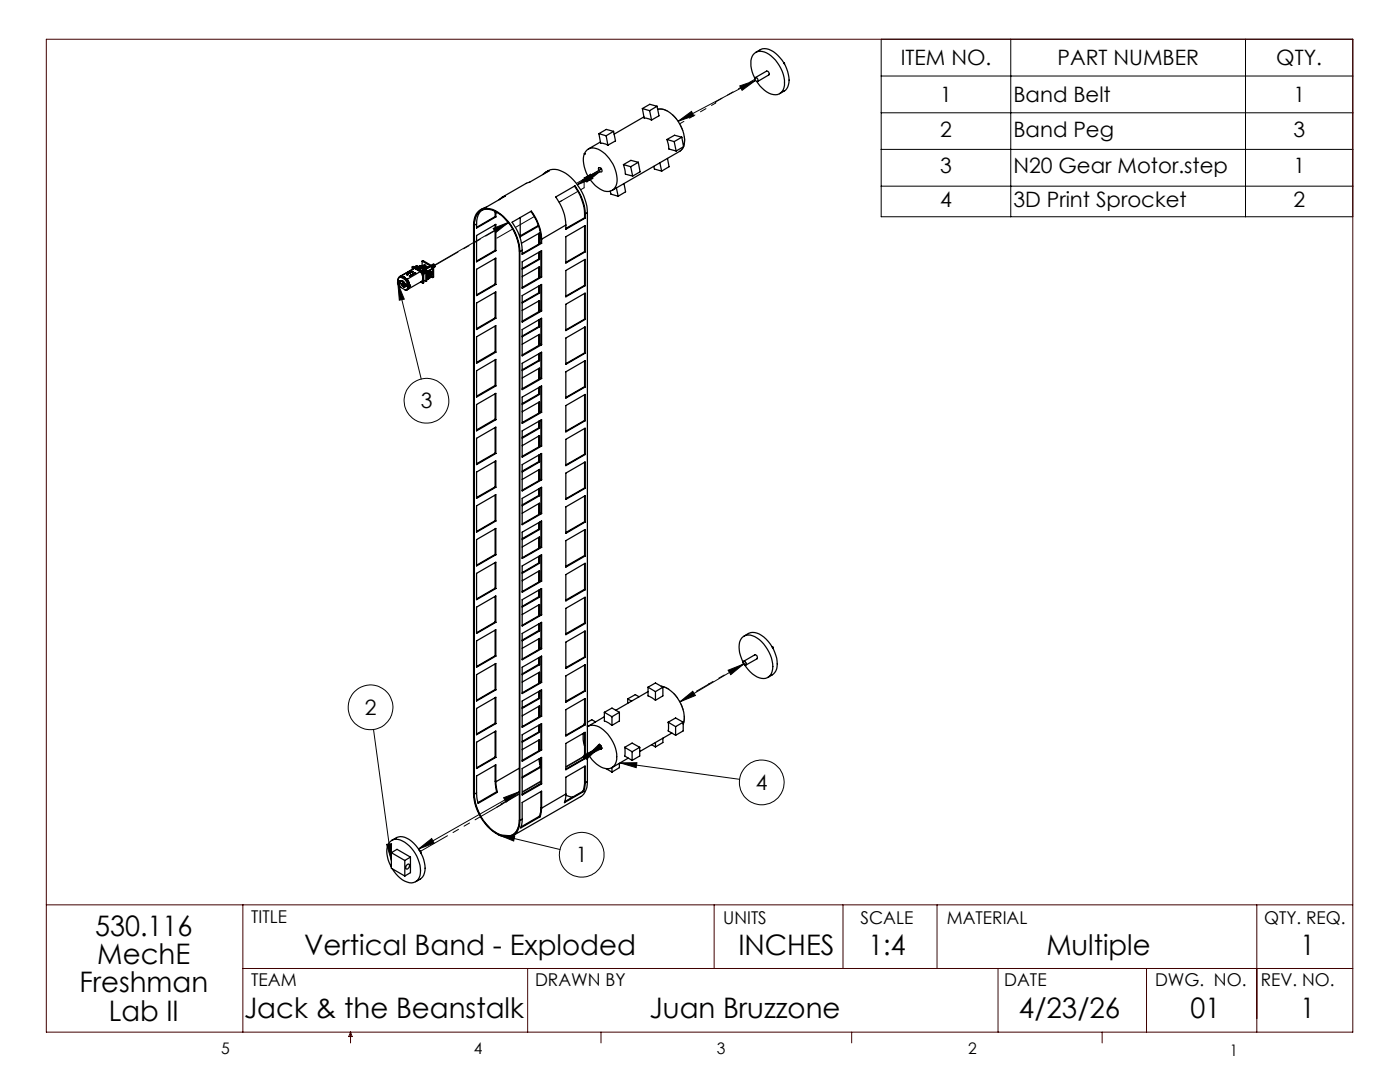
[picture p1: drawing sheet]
<svg xmlns="http://www.w3.org/2000/svg" width="279mm" height="216mm" viewBox="0 0 279 216" stroke-linecap="round" stroke-linejoin="round" font-family="sans-serif">
<g fill="none" stroke="#000" stroke-width=".25">
<path d="M150.7 15.6a4.8 4.8 0 0 1-.4-4.7 2.22 2.22 0 0 1 3.2-.1 7.1 7.1 0 0 1 3 6.7 1.92 1.92 0 0 1-3 1.1l-1.4-1-1.1-1.3M150.7 15.6a.41 .41 0 0 1 .5 .1 .41 .41 0 0 1-.1 .6l-.4-.3zM150.7 15.5l2.3-1.3a.51 .51 0 0 1 .4 .8l-2.2 1.3M150.8 10.4a2.95 2.95 0 0 1 4.4 .6 6.4 6.4 0 0 1 2 6.4 2.54 2.54 0 0 1-1.6 1.3M156.4 12.5l.2 .1M156.6 12.6l-.1 .1M156.6 12.6v.2M99.6 39.9l.8-.6 .5-.2-5 2.8M108.3 34.8l.4-.3 .9-.4-9.4 5.3M108.9 34.4a2.99 2.99 0 0 1 3.5-.1 10.1 10.1 0 0 1 4.8 8.1M114.7 37.1a10.1 10.1 0 0 1 2 6.4M116.6 30.7h.1"/>
<path d="M117.1 30a2.4 2.4 0 0 1 3.2 .3 6.8 6.8 0 0 1 2.6 6.8 1.99 1.99 0 0 1-3.2 .6 6.8 6.8 0 0 1-3.1-7zM119.5 33.4l.6 .3v.6a.56 .56 0 0 1-.5-.3 .56 .56 0 0 1-.1-.6zM119.5 26.7l.4 1.9h.5l.9 .4M119.5 26.7l1.5 .4M119.8 28.3l-2.4 1.4M121 27.1l.3 1.9M121.8 38.1l.1 .6 1.5 .5M122.4 26.2l.4 1.9-1.5 .9M122.4 26.2l-1.4 .9M122.4 26.2l-1.4-.4-1.5 .9M123 37.5l.4 1.7M124.4 32.8l.4 1.9 1.5 .4"/>
<path d="M124.4 32.8l1.5 .5M124.5 36.6l.3 1.7-1.4 .9M125.9 33.3l.4 1.8M127.4 32.4l-1.5-.4-1.5 .8M127.4 32.4l.3 1.9-1.4 .8M127.4 32.4l-1.5 .9M128.2 21.7l.4 1.9h.5l.9 .4M128.2 21.7l1.4 .4M128.5 23.3l-5.9 3.5M129.6 22.1l.4 1.9M130.5 33.2l.1 .5 1.4 .4M131.1 21.2l.4 1.9-1.5 .9"/>
<path d="M131.1 21.2l-1.4-.4-1.5 .9M131.1 21.2l-1.5 .9M131.3 21.8a4.4 4.4 0 0 1 4.1 2.6 6 6 0 0 1 1 4.8M131.7 32.5l.3 1.6M133.1 27.8l.4 1.9 1.4 .4M133.1 27.8l1.4 .5M133.2 31.6l.3 1.7-1.5 .8M134.5 28.3l.4 1.8M136.1 27.4l-1.5-.4-1.5 .8M136.1 27.4l-1.6 .9M136.1 27.4l.3 1.9M136.4 29.3l-.7 .9-13.5 7.8"/>
<path d="M136.4 29.3l-1.5 .8M79.4 56.1v.1M79.4 56.4l.1 .1M79.4 55.9l.2 .2M79.5 56.4v.1M79.5 56.2l-.2 .2 .1 .2M79.5 56.2h.1M79.5 56.5h.1M79.6 56.7l.4 .7M79.6 56l-.2 .1 .1 .1M79.6 56.4h.1M79.6 56.4l-.1 .1"/>
<path d="M79.6 56.2l.1 .1M79.6 56.2l-.2 .2 .2 .1M79.6 56.2h.1M79.6 56.4v.1M79.7 56.2v.1M79.7 55.3l-.2 .2-.1 .4M79.7 56.3l-.1 .1M79.7 56.3h.1M79.8 56h.1M79.8 56v.4l-.3 .2-.1-.2 .2-.2M79.8 56l-.3 .2M79.9 55.2l.1 .1"/>
<path d="M79.9 55.2h-.2M79.9 55.1l-.2 .1M80 55.3a.55 .55 0 0 0-.6 .6M80 55.3l.8 .5M80 57.4l.8 .4M80 56.1l.2-.1 .4 .2 .3 .6M80 56.1l-.1 .2M80 56.1h.4l.3 .3 .1 .5M80.1 55.1h-.2M80.1 55.1l.5 .1 .6 .5M80.1 55.1l-.2 .1M80.3 57.1l.2 .1"/>
<path d="M80.5 56.4l.1 .2M80.6 57.3h.1M80.7 57.2h.1M80.7 56.9l-.2 .3 .1 .1M80.7 56.9l-.1-.5-.4-.3a.58 .58 0 0 0-.2 .7 .58 .58 0 0 0 .6 .3M80.7 56.9h.1M80.8 55.8l.4 .6 .2 .6M80.8 55.8h.3M80.8 56.9l-.1 .3 .1-.2M80.8 57.8l.3 .1M80.8 57.1l.1 .1M80.8 57.1l-.1 .1"/>
<path d="M80.9 56.9v.1M80.9 56.9l-.2 .2 .1 .1M80.9 57.2h-.1M80.9 56.9h.1M80.9 57l-.1 .1M80.9 57h.1M80.9 57v.2M81 56.7v.5l-.3 .1-.1-.1 .2-.3M81 56.7l-.2 .2M81 56.7l-.3 .2M81.1 55.8l.3 .6 .2 .6M81.2 57.1l.2 .2"/>
<path d="M81.2 54.8h.1M81.2 55.7l.4 .6 .1 .6M81.2 55.7l-.1 .1M81.3 57.7l-.3 .2M81.4 57h.2M81.4 57.3a.54 .54 0 0 1-.6 .5M81.4 57.3h.2M81.4 57l-.2 .1M81.4 57l-.2-.1v.2M81.5 57l.2 .2M81.6 57.3l-.4 .5 .2-.1M81.7 56.9v.3"/>
<path d="M81.7 55.1h.1M81.7 57.2h.1M81.7 57.2l-.3 .5M81.7 56.9h.1M81.7 56.9l-.1 .1M81.7 57.2l-.1 .1M82.2 54.2h.1M82.2 54.2l-1 .6M82.3 54.2h.1M82.3 53.3v.5M82.3 53.3l2.1 1.2M82.3 53.3l.1-.1 2.2 1.2"/>
<path d="M82.3 54.2l-1.1 .6M82.7 54.5h.1M82.7 54.5l-1 .6M82.7 53.5l-2.8 1.6M82.7 53.5l-2.6 1.6M82.7 53.5l1.2 .7M82.8 54.5h.1M82.8 54.5l-1 .6M82.8 54.5l-1.1 .6M82.8 53.3h.1M82.8 53.3l.1 .1M82.8 53.3v.1"/>
<path d="M82.9 53.4h.1M83 53.1v.1M83 53.1l-.3 .2 .3-.1M83 53.4v.1M83 53.4h.1M83.1 53.1h.1M83.1 53.5v.1M83.1 53.1v.1M83.1 53.1l-.4 .2M83.1 53.6h.1M83.2 53.1v.1M83.2 53.1h.1"/>
<path d="M83.2 53.1l-.4 .2M83.2 53.6l.3-.2zM83.3 53.2v.1M83.3 53.2h.1M83.3 53.2l-.4 .2M83.3 53.3l-.4 .1M83.3 53.3h.1M83.4 53.2v.1M83.4 53.2h.1M83.4 53.3h.1M83.4 53.2l-.4 .2M83.4 53.3l-.3 .2"/>
<path d="M83.4 53.3l-.3 .3M83.5 53.3l-.4 .2M83.5 53.3h.1M83.5 53.3v.1M83.5 53.4h.1M83.5 53.3l-.4 .3M83.5 53.4l-.3 .2M83.5 53.7v.1M83.6 53.4h.1M83.6 53.4v.1M83.6 53.4h-.1M83.6 53.6h.1"/>
<path d="M83.6 53.5h.1M83.6 53.5v.1M83.6 53.5l.1-.1-.1 .1M83.6 53.4l-.3 .3 .3-.2M83.6 53.6l-.3 .1M83.6 53.6l-.2 .1M83.6 53.7h.1M83.6 53.6v.1M83.6 53.6l-.1 .1M83.7 53.7h.1M83.7 53.6h-.1M83.7 53.8h.1"/>
<path d="M83.7 53.5l-.3 .2M83.7 53.6l-.3 .1 .2-.1M83.7 53.5h-.1M83.7 53.3v.4M83.7 53.7v.1M83.7 53.3l1.3 .8M83.7 53.4h-.1M83.7 53.5l-.1 .1M83.7 53.7l-.2 .1M83.7 53.9h.1M83.7 53.8h-.1M83.7 53.1h.1"/>
<path d="M83.7 53.7l-.1 .1h.1M83.7 53.8v.1M83.8 53.1h.1M83.8 53.8h.1M83.8 53.1l-.4 .2M83.8 53.8l-.1 .1M83.8 53.9h.1M83.9 53.1h.1M83.9 53.1l-.5 .2M83.9 53.3h-.2M83.9 53.3l1.3 .7M83.9 54.2a1.43 1.43 0 0 1 .2 2l-2.7 1.5"/>
<path d="M83.9 54.2l-2.7 1.5M83.9 53.1v.1M83.9 53.1l-.4 .3M83.9 56.3l.5 .2M84 53.1v.1M84 53.1h.1M84 53.1l-.5 .3M84 53.2h.1M84 53.2l.7-.4 .2 .1-.8 .5M84 53.2l-.1 .1M84 53.2l-.1 .1 .2-.1M84.1 53.2h.1"/>
<path d="M84.1 53.2v.1M84.1 53.3h.1M84.1 53.3h-.1M84.1 53.2l-.1 .1M84.1 53.3l.1 .1M84.1 53.3v.1M84.2 53.4h-.1M84.2 54.2l.3-.2 .3 .4M84.2 52.1l.2-.1 2.1 1.2M84.2 52.1v1M84.2 53.4v.1M84.2 52.1l2.2 1.2"/>
<path d="M84.4 54.5v2M84.4 53.5l.1 .1M84.4 53.5h.2M84.5 53.6h.1M84.5 53.4v.1M84.5 53.5v.1M84.5 53.4h.1M84.5 53.2l-.1 .1M84.5 53.5h.1M84.5 53.4l.1 .1M84.5 53.5l-.1 .1M84.6 53.5h.1"/>
<path d="M84.6 54.4v2l-.2 .1M84.6 54.4l-.2 .1M84.6 55.9l.4 .3M84.6 53.4h.1M84.6 53.4v.1M84.7 53.4h.1M84.7 53.7h.1M84.7 53.7h-.1M84.8 53.4h.1M84.8 53.4v.1M84.8 53.5h.1M84.8 53.7v.1"/>
<path d="M84.8 53.7h.1M84.8 54.4l-.2 .3M84.8 53.7l-.1 .1M84.8 54.4l-.2 .2M84.9 53.5h.1M84.9 53.2h.1M84.9 53.4v.1M84.9 53.4h.1M84.9 53.4v.2M84.9 53.2l-.4 .2M84.9 53.6h.1M85 53.2h.1"/>
<path d="M85 53.2l-.4 .2M85 54.1v2.1M85 53.6h-.1M85 53.6h.1M85 53.6v.1M85.1 53.2h.1M85.1 53.2l-.4 .2M85.2 53.2v.1M85.2 53.2h.1M85.2 55.6v.1M85.2 53.2l-.4 .2M85.2 54.6h.1"/>
<path d="M85.2 54l-.2 .1M85.2 54v2.1l-.2 .1M85.2 53.3h.1M85.2 55.7h.1M85.2 54.6v.1M85.2 54.7h.1M85.2 54.7v.1M85.2 55.6l.1 .1M85.2 55.6h.1M85.3 54.3h.1M85.3 53.3h.1M85.3 53.3l-.5 .2"/>
<path d="M85.3 55.6h.1M85.3 55.6v.1M85.3 54.7l-.1 .1M85.3 54.7v.1M85.3 54.8h.1M85.3 54.8v.1M85.3 53.3l-.4 .1M85.3 55.6l-.1 .1M85.3 53.3v.1M85.3 55.7h.1M85.3 54.9h.1M85.3 53.3l-.4 .3"/>
<path d="M85.3 54.2l.1 .1M85.3 55.5h.1M85.3 55.5l.1 .1M85.3 55h.1M85.3 54.9v.1M85.3 54.3l-.1 .1M85.4 53.3h.1M85.4 53.3v.1M85.4 53.4h.1M85.4 55.5h.1M85.4 55.5v.1M85.4 55.6h.1"/>
<path d="M85.4 54.9h.1M85.4 54.9h-.1M85.4 55h.1M85.4 55v.1M85.4 55.1h.1M85.4 54.4h.1M85.4 53.3l-.4 .3M85.4 53.4l-.4 .2M85.4 54.3l-.2 .2 .2-.2M85.4 54.3v.1M85.4 55.6l-.1 .1M85.4 55.3h.1"/>
<path d="M85.4 55.4h.1M85.4 55.4l.1 .1M85.4 55.1v.1M85.4 55.2h.1M85.4 55.3l.1 .1M85.4 55.2v.1M85.4 54.3h.1M85.4 54.3l.1 .1M85.5 55.4h.1M85.5 55.5h.1M85.5 55.1h.1M85.5 54.4h.1"/>
<path d="M85.5 54.4l-.3 .2M85.5 54.4v.1M85.5 54.5h.1M85.5 54.5l-.3 .2M85.5 54.5l-.3 .3M85.6 54.5l-.4 .3M85.6 54.5h.1M85.6 54.5v.1M85.6 54.6h.1M85.6 54.5l-.3 .2M85.6 54.6l-.3 .2M85.7 54.6l-.4 .2"/>
<path d="M85.7 54.1v.1M85.7 54.2h.1M85.7 54.6v.1M85.7 54.3h.1M85.7 54.3l-.2 .1M85.7 54.7l-.4 .2M85.7 54v.1M85.7 54.8h.1M85.7 54.2l-.3 .1M85.7 54.8l-.4 .1M85.7 54.3l.1 .1M85.7 54.1l-.3 .2"/>
<path d="M85.7 54.1h.1M85.7 54.7h.1M85.7 54.8v.1M85.7 54.9h.1M85.7 55.4h.1M85.7 54.7l-.3 .2M85.7 54.8l-.4 .2M85.7 54.9l-.3 .1M85.7 54.9l-.3 .2M85.7 55.4l-.3 .2M85.8 54.4h.1M85.8 54.8h.1"/>
<path d="M85.8 54.9h.1M85.8 55.3v.1M85.8 54.4l-.6 .2M85.8 54.9l-.4 .2M85.8 54.4l-.3 .1M85.8 54.8l-.4 .2M85.8 55h.1M85.8 55.1v.1M85.8 55.1h.1M85.8 55.2v.1M85.8 55.4h.1M85.8 55l-.4 .2"/>
<path d="M85.8 55.1l-.4 .2M85.8 55.4l-.4 .2M85.8 54.9l-.3 .2M85.8 54.5h.1M85.8 54.4v.1M85.8 55v.1M85.8 55.2h.1M85.8 55.3h.1M85.8 55l-.3 .2M85.8 54.4l-.5 .4M85.8 54.9l-.4 .3M85.8 55.1l-.3 .1"/>
<path d="M85.8 55.2l-.3 .2M85.8 55.3l-.3 .2M85.8 55.1l.6 .3M85.8 54.5l-.2 .1M85.9 54.5l-.3 .1M85.9 54.5v.1M85.9 54.6h.1M85.9 54.5l-.5 .4M85.9 54.6l-.2 .1M85.9 54.5h.1M85.9 54.7h.1M85.9 54.5l-.6 .3"/>
<path d="M85.9 54.9l-.1 .1M85.9 54.6l-.2 .2M85.9 54.7l-.1 .1M86 54.6l-.2 .2M86 54.6h.1M86 54.7v.1M86 54.8v.1M86 54.8h.1M86 54.6l-.3 .2M86 54.7l-.3 .2M86 54.9l-.2 .1M86 54.8l-.2 .1"/>
<path d="M86 54.8l-.2 .1 .2-.1M86 53l.5-.3a.35 .35 0 0 1 .3 .5l-.3 .2M86.2 53.6l-.2-.3-.2-.1-1 .6M86.2 53.6l-1 .7M86.2 54.2l.1 .1zM86.2 53.6l-1 .6M86.4 53.3v2.1M86.5 53.2l-.1 .1M86.5 53.2v2.1l-.1 .1M94.7 44.9a2.8 2.8 0 0 1 2.3-3.2 6.4 6.4 0 0 1 4.7 3 10 10 0 0 1 1.9 5.4v113.6a2.8 2.8 0 0 1-2.4 3.2 6.7 6.7 0 0 1-5-3.7l-1.3-2.7-.2-2M94.7 44.9v113.6M95.1 47l3.9-2.2v5.2l-3.9 2.2z"/>
<path d="M95.1 53.7l3.9-2.2v5.3l-3.9 2.2zM95.1 44.7l-.4 .2M96.2 41.9a3.3 3.3 0 0 0-1.1 2.8M98.8 42.2v1M98.8 44.8v5.2M98.8 51.6v5.1M98.8 58.3v5.1M98.8 43.2l.2 .1M98.8 43.2l-3.7 2.2M98.8 50h.2M98.8 50l-3.7 2.1M98.8 56.7l.2 .1"/>
<path d="M98.8 56.7l-3.7 2.1M99 42.3v1M99 43.3l-3.9 2.2v-.8M99.1 42.4l-.1 .1M103.8 50.2a9.9 9.9 0 0 0-5.4-8.4 2.61 2.61 0 0 0-3.9 2.5v114.1a9.9 9.9 0 0 0 5.4 8.4 2.6 2.6 0 0 0 3.8-2.5l.1-.6M103.8 50.2v113.5M103.8 43.4v3.8l3.7-2.1M104.1 48.5l3.6-2v2.1M104.2 50l-.4 .2M104.2 52.2l3.9-2.2v5.3l-3.9 2.2zM104.2 59l3.9-2.2v5.3l-3.9 2.2zM104.2 55.2l3.5-2v2.2"/>
<path d="M105.9 42.2a9.9 9.9 0 0 1 2 6.3M107.5 45l-3.7 2.1M107.5 51.7l.2 .1M107.5 46.6v2.1M107.5 50.3v1.4M107.5 53.3v2.2M107.5 57.1v1.3M107.5 51.7l-3.3 1.9M107.5 58.4l.2 .1M107.5 58.4l-3.3 1.9M107.7 50.3v1.5M107.7 57v1.5"/>
<path d="M107.7 51.8l-3.5 1.9M107.7 58.5l-3.5 2M107.9 48.5h.2M107.9 50.1v5.1M107.9 56.9v5M107.9 48.5l-3.7 2.1M107.9 55.2l.2 .1M107.9 55.2l-3.7 2.2M108.1 47.7a10.4 10.4 0 0 0-2.1-5.6l-3.8 2.2a10 10 0 0 1 2 5.7M108.1 47.7v.8M108.1 48.5l-3.9 2.3v-.8M112.9 44.9l-4.8 2.8"/>
<path d="M112.9 47.2l3.9-2.2v5.3l-3.9 2.2zM112.9 54l3.9-2.2v5.2l-3.9 2.2zM116.7 43.5h.1M116.7 45.1v5.1M116.7 51.8v5.1M116.7 58.6v5.1M116.7 43.5l-3.8 2.1M116.7 56.9l-3.8 2.2M116.7 50.2l.1 .1M116.7 50.2l-3.8 2.2M116.7 56.9l.1 .1M116.8 42.7a10 10 0 0 0-2-5.6l-3.9 2.2a10 10 0 0 1 2 5.6"/>
<path d="M116.8 42.7v.8M116.8 43.5l-3.9 2.3v-.9M117.2 42.4l-.4 .3M117.2 42.4v113.6M95.1 60.5l3.9-2.3v5.3l-3.9 2.3zM95.1 67.2l3.9-2.2v5.3l-3.9 2.2zM95.1 74l3.9-2.3v5.3l-3.9 2.2zM98.8 65.1v5.1M98.8 71.8v5.1M98.8 78.6v5M98.8 63.4l.2 .1M98.8 63.4l-3.7 2.2"/>
<path d="M98.8 70.2l.2 .1M98.8 70.2l-3.7 2.1M98.8 76.9l.2 .1M98.8 76.9l-3.7 2.2M104.2 65.8l3.9-2.3v5.3l-3.9 2.2zM104.2 72.5l3.9-2.2v5.2l-3.9 2.3zM104.2 79.2l3.9-2.2v5.3l-3.9 2.2zM104.2 61.9l3.5-1.9v2.1M104.2 68.7l3.5-2v2.2M104.2 75.4l3.5-2v2.2M107.5 60v2.2M107.5 63.8v1.4"/>
<path d="M107.5 66.8v2.1M107.5 70.6v1.3M107.5 73.5v2.2M107.5 77.3v1.3M107.5 65.2h.2M107.5 65.2l-3.3 1.9M107.5 71.9l.2 .1M107.5 71.9l-3.3 1.9M107.5 78.6l.2 .1M107.5 78.6l-3.3 1.9M107.7 63.7v1.5M107.7 70.5v1.5"/>
<path d="M107.7 77.2v1.5M107.7 78.7l-3.5 2M107.7 65.2l-3.5 2M107.7 72l-3.5 1.9M107.9 63.6v5.1M107.9 70.3v5.1M107.9 77.1v5.1M107.9 61.9l.2 .2M107.9 61.9l-3.7 2.2M107.9 68.7l.2 .1M107.9 68.7l-3.7 2.1M107.9 75.4l.2 .1"/>
<path d="M107.9 75.4l-3.7 2.2M112.9 60.7l3.9-2.2v5.2l-3.9 2.3zM112.9 67.5l3.9-2.3v5.3l-3.9 2.2zM112.9 74.2l3.9-2.2v5.2l-3.9 2.2zM116.7 65.3v5.1M116.7 72v5.2M116.7 78.8v5.1M116.7 63.7l-3.8 2.1M116.7 70.4l-3.8 2.2M116.7 63.7h.1M116.7 70.4l.1 .1M116.7 77.2h.1"/>
<path d="M116.7 77.2l-3.8 2.1M95.1 80.7l3.9-2.2v5.2l-3.9 2.3zM95.1 87.5l3.9-2.3v5.3l-3.9 2.2zM95.1 94.2l3.9-2.2v5.2l-3.9 2.2zM98.8 85.3v5.1M98.8 92v5.2M98.8 98.8v5.1M98.8 83.6l.2 .1M98.8 83.6l-3.7 2.2M98.8 90.4l.2 .1M98.8 90.4l-3.7 2.1M98.8 97.2h.2"/>
<path d="M98.8 97.2l-3.7 2.1M104.2 86l3.9-2.3v5.3l-3.9 2.2zM104.2 92.7l3.9-2.2v5.2l-3.9 2.3zM104.2 99.4l3.9-2.2v5.3l-3.9 2.2zM104.2 82.2l3.5-2v2.1M104.2 88.9l3.5-2v2.2M104.2 95.7l3.5-2v2.1M107.5 80.3v2.1M107.5 84v1.4M107.5 87v2.1M107.5 90.8v1.3M107.5 93.7v2.2"/>
<path d="M107.5 97.5v1.3M107.5 85.4h.2M107.5 85.4l-3.3 1.9M107.5 92.1l.2 .1M107.5 92.1l-3.3 1.9M107.5 98.8l.2 .1M107.5 98.8l-3.3 2M107.7 84v1.4M107.7 90.7v1.5M107.7 97.4v1.5M107.7 92.2l-3.5 2M107.7 98.9l-3.5 2"/>
<path d="M107.7 85.4l-3.5 2.1M107.9 83.8v5.1M107.9 90.6v5.1M107.9 97.3v5.1M107.9 82.2l.2 .1M107.9 82.2l-3.7 2.1M107.9 88.9l.2 .1M107.9 88.9l-3.7 2.2M107.9 95.7h.2M107.9 95.7l-3.7 2.1M112.9 80.9l3.9-2.2v5.3l-3.9 2.2zM112.9 87.7l3.9-2.3v5.3l-3.9 2.2z"/>
<path d="M112.9 94.4l3.9-2.2v5.2l-3.9 2.3zM116.7 85.5v5.1M116.7 92.3v5.1M116.7 99v5.1M116.7 83.9l.1 .1M116.7 83.9l-3.8 2.1M116.7 90.6l.1 .1M116.7 90.6l-3.8 2.2M116.7 97.4h.1M116.7 97.4l-3.8 2.1M95.1 100.9l3.9-2.2v5.3l-3.9 2.2zM95.1 107.7l3.9-2.3v5.3l-3.9 2.2z"/>
<path d="M95.1 114.4l3.9-2.2v5.2l-3.9 2.3zM98.8 105.5v5.1M98.8 112.3v5.1M98.8 119v5.1M98.8 103.9l.2 .1M98.8 103.9l-3.7 2.1M98.8 110.6l.2 .1M98.8 110.6l-3.7 2.2M98.8 117.4h.2M98.8 117.4l-3.7 2.1M104.2 106.2l3.9-2.2v5.2l-3.9 2.2zM104.2 112.9l3.9-2.2v5.3l-3.9 2.2z"/>
<path d="M104.2 119.7l3.9-2.3v5.3l-3.9 2.2zM104.2 102.4l3.5-2v2.2M104.2 109.1l3.5-2v2.2M104.2 115.9l3.5-2v2.1M107.5 100.5v2.1M107.5 104.3v1.3M107.5 107.2v2.2M107.5 111v1.3M107.5 114v2.1M107.5 117.8v1.3M107.5 105.6l.2 .1M107.5 105.6l-3.3 1.9"/>
<path d="M107.5 112.3l.2 .1M107.5 112.3l-3.3 2M107.5 119.1l.2 .1M107.5 119.1l-3.3 1.9M107.7 104.2v1.5M107.7 110.9v1.5M107.7 117.7v1.5M107.7 105.7l-3.5 2M107.7 112.4l-3.5 2M107.7 119.2l-3.5 1.9M107.9 104v5.1M107.9 110.8v5.1"/>
<path d="M107.9 117.5v5.1M107.9 102.4l.2 .1M107.9 102.4l-3.7 2.2M107.9 109.1l.2 .1M107.9 109.1l-3.7 2.2M107.9 115.9l.2 .1M107.9 115.9l-3.7 2.1M112.9 101.1l3.9-2.2v5.3l-3.9 2.2zM112.9 107.9l3.9-2.2v5.2l-3.9 2.3zM112.9 114.7l3.9-2.3v5.3l-3.9 2.2zM116.7 105.8v5M116.7 112.5v5.1"/>
<path d="M116.7 119.2v5.1M116.7 104.1l.1 .1M116.7 104.1l-3.8 2.2M116.7 110.8l.1 .1M116.7 110.8l-3.8 2.2M116.7 117.6l.1 .1M116.7 117.6l-3.8 2.1M95.1 121.1l3.9-2.2v5.3l-3.9 2.2zM95.1 127.9l3.9-2.2v5.2l-3.9 2.2zM95.1 134.6l3.9-2.2v5.3l-3.9 2.2zM98.8 125.7v5.1M98.8 132.5v5.1"/>
<path d="M98.8 139.2v5.1M98.8 124.1l.2 .1M98.8 124.1l-3.7 2.2M98.8 130.8l.2 .1M98.8 130.8l-3.7 2.2M98.8 137.6l.2 .1M98.8 137.6l-3.7 2.1M104.2 126.4l3.9-2.2v5.2l-3.9 2.3zM104.2 133.1l3.9-2.2v5.3l-3.9 2.2zM104.2 139.9l3.9-2.2v5.2l-3.9 2.2zM104.2 122.6l3.5-2v2.2M104.2 129.4l3.5-2v2.1"/>
<path d="M104.2 136.1l3.5-2v2.2M107.5 120.7v2.2M107.5 124.5v1.3M107.5 127.5v2.1M107.5 131.2v1.3M107.5 134.2v2.1M107.5 138v1.3M107.5 125.8l.2 .1M107.5 125.8l-3.3 1.9M107.5 132.5l.2 .1M107.5 132.5l-3.3 2M107.5 139.3l.2 .1"/>
<path d="M107.5 139.3l-3.3 1.9M107.7 124.4v1.5M107.7 131.2v1.4M107.7 137.9v1.5M107.7 132.6l-3.5 2M107.7 139.4l-3.5 2M107.7 125.9l-3.5 2M107.9 124.2v5.2M107.9 131v5.1M107.9 137.7v5.1M107.9 122.6l.2 .1M107.9 122.6l-3.7 2.2"/>
<path d="M107.9 129.4h.2M107.9 129.4l-3.7 2.1M107.9 136.1l.2 .1M107.9 136.1l-3.7 2.2M112.9 121.4l3.9-2.2v5.2l-3.9 2.2zM112.9 128.1l3.9-2.2v5.3l-3.9 2.2zM112.9 134.9l3.9-2.3v5.3l-3.9 2.2zM116.7 126v5.1M116.7 132.7v5.1M116.7 139.5v5.1M116.7 124.3l.1 .1M116.7 124.3l-3.8 2.2"/>
<path d="M116.7 131.1l.1 .1M116.7 131.1l-3.8 2.1M116.7 137.8l.1 .1M116.7 137.8l-3.8 2.1M125.3 139.5l.7 .4M125.3 139.5v.8M127.5 139l-.7-.4-1.5 .9M129.3 137.1v1.8l1.5 .8M129.3 138l-6.4 3.7M129.3 137.1l1.5 .9M129.3 137.1l1.5-.8 1.5 .8M130.8 138v1.7"/>
<path d="M132 136.9a6.6 6.6 0 0 1 4.6 6.3l-.3 1.3M132.3 137.1v1.8l-1.5 .8M132.3 137.1l-1.5 .9M148.3 132.1a5 5 0 0 1-.3-4.7 2.22 2.22 0 0 1 3.1-.1 7.1 7.1 0 0 1 3 6.7 1.92 1.92 0 0 1-3 1.1l-1.4-1-1-1.3M148.3 132a.41 .41 0 0 1 .5 .2 .41 .41 0 0 1-.1 .6l-.3-.3zM148.4 132l2.2-1.3a.51 .51 0 0 1 .5 .7l-2.3 1.3M148.5 126.9a2.77 2.77 0 0 1 3.9 .2 7.1 7.1 0 0 1 2.6 6.4l-.2 .4a2.92 2.92 0 0 1-1.6 1.3M154.1 129l.1 .1M154.2 129.1l-.1 .1M154.2 129.1v.2M95.1 141.4l3.9-2.3v5.3l-3.9 2.2zM95.1 148.1l3.9-2.2v5.2l-3.9 2.3z"/>
<path d="M95.1 158.2l-.4 .3M98.8 152.7v3.2l.3 2.1M98.8 145.9v5.2M98.8 144.3l.2 .1M98.8 144.3l-3.7 2.2M98.8 151.1h.2M98.8 151.1l-3.7 2.1M99 156l.3 2.1M99 156v-3.4l-3.9 2.2v3.4M99.1 158l-3.7 2.2M99.1 158l.2 .1M99.3 158.1l-3.9 2.2-.3-2.1"/>
<path d="M103.6 153.3l-4.6 2.7M104.2 146.6l3.9-2.2v5.2l-3.9 2.3zM104.2 153.4l3.9-2.3v5.3l-3.9 2.2zM104.2 142.8l3.5-1.9v2.1M104.2 149.6l3.5-2v2.2M107.5 140.9v2.2M107.5 144.7v1.3M107.5 147.7v2.1M107.5 146l.2 .1M107.5 146l-3.3 2M107.6 151.4l.2 1.6M107.7 144.6v1.5"/>
<path d="M107.7 146.1l-3.5 2M107.7 151.4l.2 1.5M107.8 153l-3.6 2M107.8 153h.1M107.9 158v3.4l-.3 1.5M107.9 144.5v5.1M107.9 151.2v5.1M107.9 142.8l.2 .1M107.9 142.8l-3.7 2.2M107.9 149.6h.2M107.9 149.6l-3.7 2.1M107.9 156.3l.2 .1"/>
<path d="M107.9 156.3l-3.7 2.2M107.9 153.1l-3.7 2.1M112.9 158.6l1.4 .5M112.9 141.6l3.9-2.2v5.2l-3.9 2.3zM112.9 148.3l3.9-2.2v5.3l-3.9 2.2zM112.9 158.4l-4.8 2.9M116.3 157.9l-3.6 2M116.3 157.9h.2M116.5 146.3l-.1 1.3 .3 1.2M116.5 157.9l-3.9 2.3 .3-1.8M116.6 144.5h.1M116.6 144.5v.1"/>
<path d="M116.7 152.9v3.5l-.4 1.5M116.7 146.2v5.1M116.7 144.6l-3.8 2.1M116.7 144.6h.1M116.7 151.3l.1 .1M116.7 151.3l-3.8 2.2M116.7 144.4l-.1 .1M116.8 156.2l-.3 1.7M116.8 156.2v-3.3l-3.9 2.2v3.3M117.2 156a3.4 3.4 0 0 1-1.3 3l-13.5 7.7M117.2 145a2.74 2.74 0 0 1 3.2 .6 6.9 6.9 0 0 1 2.6 6.4 1.92 1.92 0 0 1-3 1.1l-.9-.6-.9-.9-1-1.4M117.2 156l-.4 .2"/>
<path d="M118.9 144l-.8-.4-.9 .5M119.5 148.6l.3 .1 .2 .3v.5a.57 .57 0 0 1-.5-.3 .57 .57 0 0 1 0-.6zM120.6 142.1v1.8l1.5 .8M120.6 143l-3.2 1.9h-.2M120.6 142.1l1.5 .9M120.6 142.1l1.5-.8 1.5 .8M121 153.4l1.1 .7M122.1 143v1.7M123.6 142.1v1.8l-1.5 .8M123.6 142.1l-1.5 .9M123.6 152.3v.9l-1.5 .9M124.7 149.1v1.7l1.5 .9"/>
<path d="M124.7 149.1l1.5-.8 1.5 .8M124.7 149.1l1.5 .9M125.4 151.3l-3.3 1.9v.9M126.2 150v1.7M127.7 149.1l-1.5 .9M127.7 149.1v1.7l-1.5 .9M130 148.6l.8 .4M130.8 148.2v.8M132.3 147.3v.9l-1.5 .8M133.3 144.1v1.7l1.5 .9M133.3 144.1l1.5-.8 1.5 .8M133.3 144.1l1.5 .9"/>
<path d="M134.1 146.3l-6.4 3.7M134.8 145v1.7M136.3 144.1l-1.5 .9M136.3 144.1v1.7l-1.5 .9M78.1 173a4.9 4.9 0 0 1-.4-4.9 2.18 2.18 0 0 1 3.1 0 7 7 0 0 1 3 6.6 1.94 1.94 0 0 1-3 1.1l-1.4-1-1.1-1.4M78.1 170.1l1.1-.6 2.7 1.5M78.1 170.1v3.1l2.7 1.6M78.1 170.1l2.7 1.6M78.2 167.7a2.99 2.99 0 0 1 4.4 .6 6.4 6.4 0 0 1 2 6.3 2.85 2.85 0 0 1-1.7 1.3M80.8 171.7v3.1M81.2 172.6l.3-.2a.56 .56 0 0 1 .2 .7 .56 .56 0 0 1-.6 .3l-.1-.3zM81.9 171v3.1l-1.1 .7"/>
<path d="M81.9 171l-1.1 .7M83.6 169.6l.3 .3 .1 .4M104.2 163.5l-.4 .2M107.6 162.9l-3.6 2.1M107.6 162.9l.2 .1M107.8 163l-3.9 2.2 .3-1.7M108.1 161.3l-.3 1.7M108.1 161.3v-3.4l-3.9 2.2v3.4"/>
<circle cx="80.3" cy="56.6" r=".09"/>
</g>
<g fill="none" stroke="#000" stroke-width=".2" stroke-dasharray="6.3 1.3 1.3 1.3 1.3 1.3">
<path d="M115.1 36.6l5-2.9M115.4 38.2l-3.8 2.1M116.3 35.9l.3 .2M116.6 37.5l-.7 .4M116.6 36.1v1.4M119.8 33.8l.3-.1M120.1 33.7l-.3 .1M120.1 33.7l-3.8 2.2M136.4 29.3l-.7 .9M142.8 20.4h.1M142.8 20.4v.2M102.3 45.7l-3.1 1.8"/>
<path d="M106.6 43.2l-3.7 2.2M111.6 40.3l.6-.3M141.5 136.4v.1M141.6 136.4h-.1M148.9 132.5l-.2-.4-.2-.2a.42 .42 0 0 0-.1 .6 .42 .42 0 0 0 .5 .1v-.1M103.6 158.5l-4.4 2.5M104.2 158l3.8-2.2M108 156l-3.8 2.1M113 153l3.7-2.2M116.3 151l.2 .2M116.5 151l-3.5 2.1M116.5 151.2v-.2"/>
<path d="M116.7 150.8l-.4 .2M117.3 150.5l2.5-1.5M119.8 149l.2-.1M120 148.9l-.2 .1M120 148.9l-2.7 1.6M120 149l-.4-.4a.48 .48 0 0 0-.1 .6 .48 .48 0 0 0 .5 .2M83.7 169.6l.2 .3 .1 .3M100 160.4l3.6-2.1M100 160.4h.1M100.2 160.5l-.2-.1"/>
</g>
<path d="M103.6 50.1a9.5 9.5 0 0 0-5.5-8.2 2.51 2.51 0 0 0-3.4 2.4v.6M94.7 158.5a9.5 9.5 0 0 0 5.5 8.2 2.51 2.51 0 0 0 3.4-2.5v-.6" fill="none" stroke="#000" stroke-width=".2" stroke-dasharray="6.3 1.3 1.3 1.3 1.3 1.3" stroke-dashoffset="1.5"/>
<path d="M132 136.9a6.7 6.7 0 0 1 4.6 6.3l-.2 1.3" fill="none" stroke="#000" stroke-width=".2" stroke-dasharray="6.3 1.3 1.3 1.3 1.3 1.3" stroke-dashoffset="4.7"/>
<path d="M131.3 21.8a4.1 4.1 0 0 1 3.9 2.2 6.1 6.1 0 0 1 1.2 5.2" fill="none" stroke="#000" stroke-width=".2" stroke-dasharray="6.3 1.3 1.3 1.3 1.3 1.3" stroke-dashoffset="4.4"/>
<path d="M83.9 169.9l16.3-9.4" fill="none" stroke="#000" stroke-width=".2" stroke-dasharray="6.3 1.3 1.3 1.3 1.3 1.3" stroke-dashoffset=".2"/>
<path d="M141.5 136.5l-5.9 3.4" fill="none" stroke="#000" stroke-width=".2" stroke-dasharray="6.3 1.3 1.3 1.3 1.3 1.3" stroke-dashoffset="3.4"/>
<path d="M142.8 20.6l-7.1 4.1M148.6 132.3l-7 4.1" fill="none" stroke="#000" stroke-width=".2" stroke-dasharray="6.3 1.3 1.3 1.3 1.3 1.3" stroke-dashoffset="5.4"/>
<path d="M150.9 15.7l-8.1 4.7" fill="none" stroke="#000" stroke-width=".2" stroke-dasharray="6.3 1.3 1.3 1.3 1.3 1.3" stroke-dashoffset="4.8"/>
<path d="M86.8 52.9l14.7-8.4" fill="none" stroke="#000" stroke-width=".2" stroke-dasharray="6.3 1.3 1.3 1.3 1.3 1.3" stroke-dashoffset="1.1"/>
<g fill="none" stroke="#000" stroke-width=".2">
<path d="M147.6 17.1l3.2-1-2.7 1.9zM150.8 16.1l-15.5 8.1M175.9 7.8h94.1v35.5h-94.1zM175.9 15.2h94.1M201.7 7.8v35.5M248.6 7.8v35.5M115.2 36.9l2.6-2.2 .5 .9zM116.6 35.5l3.1-1.3-2.6 2.1zM119.7 34.2l-4.5 2.7M135.3 24.2l2.7-2 .5 .9zM175.9 22.5h94.1M175.9 29.8h94.1"/>
<path d="M175.9 37.1h94.1M79.4 56.6l1.3 3.1-1 .2zM79.4 56.6l4.7 19M98.4 45.6l3.1-1.3-2.6 2.1zM101.5 44.3l-15 8.7M145.3 133.7l3.1-1.2-2.6 2.1zM148.4 132.5l-12.7 7.6M74.5 145.6l3.6 26.1M100.5 159.2l3.1-1.2-2.6 2.1zM103.6 158l-20.1 11.4M116.5 150.7l3-1.5-2.4 2.3zM117.2 150.8l2.4-2.4 .6 .9z"/>
<path d="M119.5 149.2l-2.3 1.6M123.8 152.2h3.3l-.1 1zM123.8 152.2l23.8 3.3M135.7 140.1l2.6-2.2 .5 .9zM77.2 168.5l.9-.2v3.4zM83.5 169.4l2.6-2.1 .5 .9zM99.4 166.5l3.3 .3-.2 1zM99.4 166.5l12.4 3"/>
<circle cx="85.1" cy="80" r="4.5"/>
<circle cx="73.9" cy="141.1" r="4.5"/>
<circle cx="152" cy="156.1" r="4.5"/>
<circle cx="116.1" cy="170.6" r="4.5"/>
</g>
<g fill="none" stroke="#400000" stroke-width=".2">
<path d="M9.2 7.8h260.8v198.2h-260.8zM9.2 180.6h260.8M48.5 180.6v25.4M48.5 193.3h221.5M105.3 193.3v12.7M142.5 180.6v12.7M168.2 180.6v12.7M187 180.6v12.7M199.2 193.3v12.7M228.8 193.3v12.7M250.8 180.6v25.4M70 206v2.1"/>
<path d="M70 206l.3 .8h-.7zM119.9 206v2.1M170 206v2.1M220 206v2.1"/>
</g>
<path d="M123.8 152.2h3.3l-.1 1zM99.4 166.5l3.3 .3-.2 1zM77.2 168.5l.9-.2v3.4zM79.4 56.6l1.3 3.1-1 .2zM98.4 45.6l3.1-1.3-2.6 2.1zM86.3 52.7l-.1 .5 .3-.2-.3 .2a.35 .35 0 0 0 .5 .1 .35 .35 0 0 0 .1-.5 .35 .35 0 0 0-.5-.1zM115.2 36.9l2.6-2.2 .5 .9zM116.6 35.5l3.1-1.3-2.6 2.1zM147.6 17.1l3.2-1-2.7 1.9zM135.3 24.2l2.7-2 .5 .9zM145.3 133.7l3.1-1.2-2.6 2.1zM135.7 140.1l2.6-2.2 .5 .9zM83.5 169.4l2.6-2.1 .5 .9zM100.5 159.2l3.1-1.2-2.6 2.1zM117.2 150.8l2.4-2.4 .6 .9zM116.5 150.7l3-1.5-2.4 2.3z" fill="#000"/>
<g font-size="5.6">
<text x="19" y="186.7">530.116</text>
<text x="60.7" y="190.6">Vertical Band - Exploded</text>
<text x="147.4" y="190.6">INCHES</text>
<text x="173.3" y="190.6">1:4</text>
<text x="208.8" y="190.6">Multiple</text>
<text x="259.5" y="190.6">1</text>
<text x="15.9" y="198">Freshman</text>
<text x="19.4" y="192.3">MechE</text>
<text x="21.7" y="203.6">Lab II</text>
<text x="48.7" y="203.2">Jack &amp; the Beanstalk</text>
<text x="129.6" y="203.2">Juan Bruzzone</text>
<text x="203.4" y="203.2">4/23/26</text>
<text x="237.6" y="203.2">01</text>
<text x="259.5" y="203.2">1</text>
</g>
<g font-size="4.2">
<text x="179.8" y="13">ITEM NO.</text>
<text x="211" y="13">PART NUMBER</text>
<text x="254.7" y="13">QTY.</text>
<text x="187.6" y="20.3">1</text>
<text x="202.2" y="20.3">Band Belt</text>
<text x="258.1" y="20.3">1</text>
<text x="187.6" y="27.3">2</text>
<text x="202.2" y="27.3">Band Peg</text>
<text x="258.1" y="27.3">3</text>
<text x="187.6" y="34.6">3</text>
<text x="202.2" y="34.6">N20 Gear Motor.step</text>
<text x="258.1" y="34.6">1</text>
<text x="187.6" y="41.3">4</text>
<text x="202.2" y="41.3">3D Print Sprocket</text>
<text x="258.1" y="41.3">2</text>
<text x="84" y="81.4">3</text>
<text x="72.8" y="142.6">2</text>
<text x="150.9" y="157.6">4</text>
<text x="114.9" y="172">1</text>
</g>
<g font-size="3.5">
<text x="50.1" y="184.2">TITLE</text>
<text x="144.3" y="184.3">UNITS</text>
<text x="171.7" y="184.3">SCALE</text>
<text x="189" y="184.3">MATERIAL</text>
<text x="252.3" y="184.3">QTY. REQ.</text>
<text x="50.1" y="196.8">TEAM</text>
<text x="106.8" y="196.8">DRAWN BY</text>
<text x="200.4" y="196.8">DATE</text>
<text x="230.5" y="196.8">DWG. NO.</text>
<text x="251.6" y="196.8">REV. NO.</text>
</g>
<g font-size="3.2">
<text x="44.2" y="210.4">5</text>
<text x="94.6" y="210.3">4</text>
<text x="143.1" y="210.4">3</text>
<text x="193.2" y="210.3">2</text>
<text x="245.4" y="210.6">1</text>
</g>
</svg>
